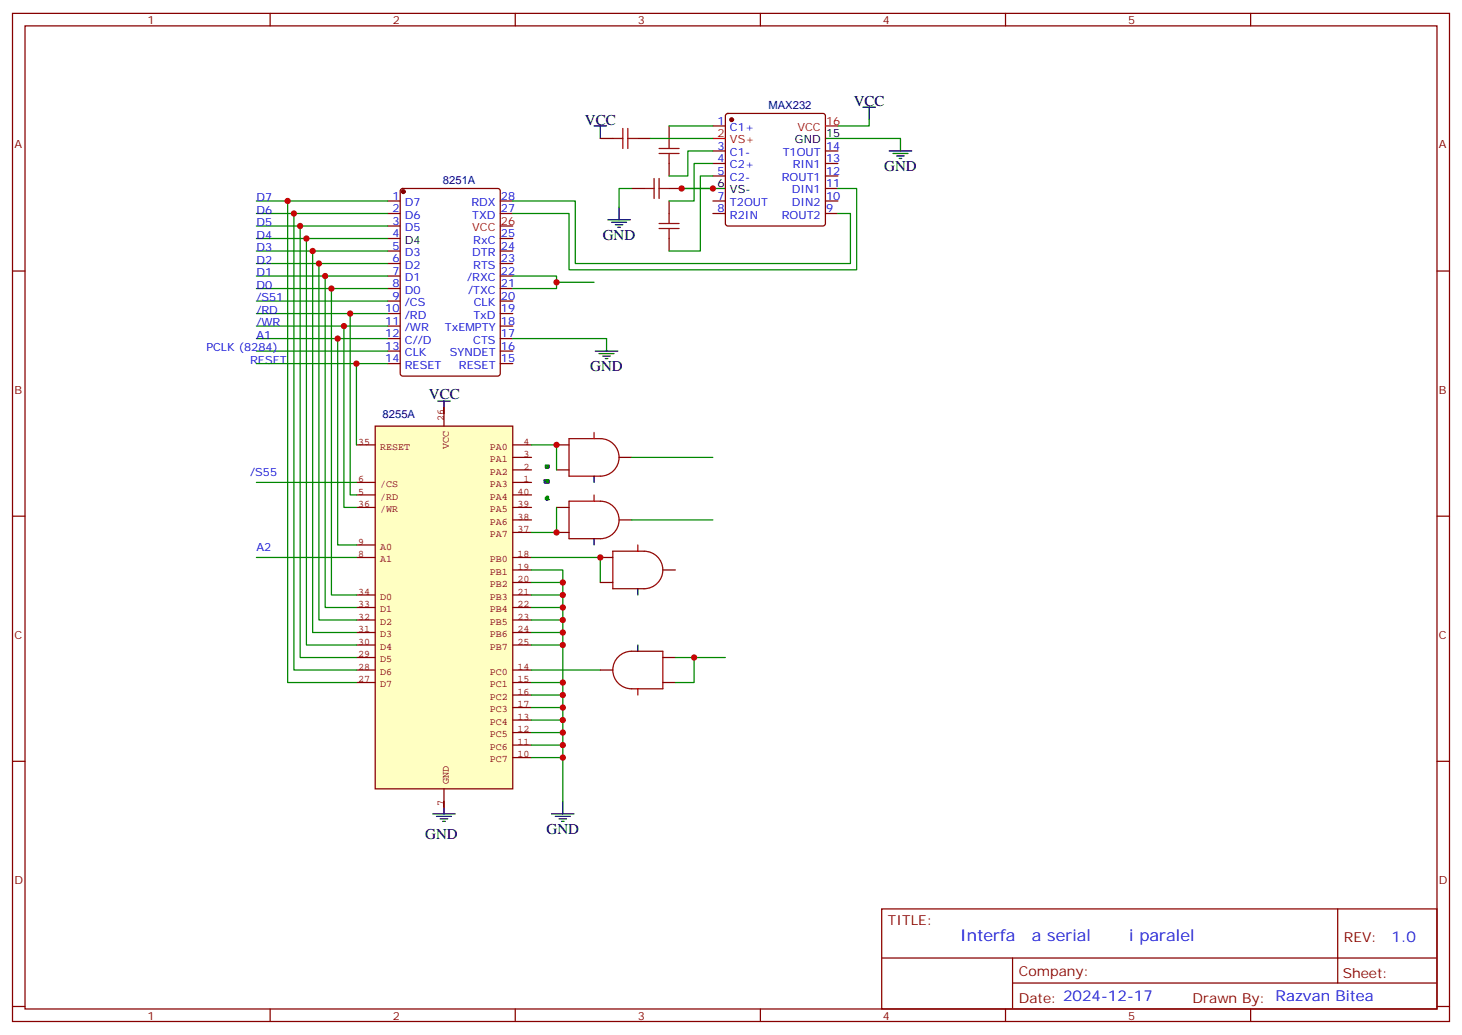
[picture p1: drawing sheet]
<svg xmlns="http://www.w3.org/2000/svg" width="412mm" height="292mm" viewBox="0 0 412 292" stroke-linecap="round" stroke-linejoin="round" font-family="sans-serif">
<g fill="none" stroke="#870000" stroke-width=".35">
<path d="M3.5 3.8h405.4v284.3h-405.4zM7.1 7.3h398.2v277.3h-398.2zM76.2 3.8v3.5M145.3 3.8v3.5M214.5 3.8v3.5M283.6 3.8v3.5M352.8 3.8v3.5M109.4 56.7h3.5M113.1 53.4l.5-.2h26.8l.7 .4v51.8l-.5 .6-27 .1-.7-.5v-51.7zM141.1 56.7h3.5M3.5 76.4h3.6M109.4 60.2h3.5"/>
<path d="M109.4 63.7h3.5M109.4 67.3h3.5M109.4 70.8h3.5M109.4 74.3h3.5M109.4 77.9h3.5M141.1 60.2h3.5M141.1 63.7h3.5M141.1 67.3h3.5M141.1 70.8h3.5M141.1 74.3h3.5M141.1 77.9h3.5M405.3 76.4h3.6"/>
<path d="M109.4 81.4h3.5M109.4 84.9h3.5M109.4 88.4h3.5M109.4 92h3.5M109.4 95.5h3.5M109.4 99h3.5M141.1 81.4h3.5M141.1 84.9h3.5M141.1 88.4h3.5M141.1 92h3.5M141.1 95.5h3.5M141.1 99h3.5"/>
<path d="M109.4 102.6h3.5M141.1 102.6h3.5M3.5 145.6h3.6M405.3 145.6h3.6M3.5 214.7h3.6M405.3 214.7h3.6M248.7 256.4h156.6v28.2h-156.6zM377.3 256.4v20.9M248.7 270.2h156.5M285.6 277.3h119.6M285.6 270.2v14.1M3.5 283.9h3.6"/>
<path d="M76.2 284.6v3.5M145.3 284.6v3.5M214.5 284.6v3.5M283.6 284.6v3.5M352.8 284.6v3.5M405.3 283.9h3.6"/>
</g>
<circle cx="113.8" cy="54" r=".53" fill="#870000" stroke="#870000" stroke-width=".35"/>
<path d="M105.8 120.2h38.8v102.3h-38.8z" fill="#ffffc2" stroke="#850000" stroke-width=".35"/>
<g fill="none" stroke="#850000" stroke-width=".35">
<path d="M125.2 114.9v5.3M100.5 136.1h5.3M100.5 125.5h5.3M100.5 139.6h5.3M144.6 136.1h5.3M144.6 132.5h5.3M144.6 129h5.3M144.6 125.5h5.3M144.6 139.6h5.3M100.5 157.2h5.3M100.5 143.1h5.3M100.5 153.7h5.3"/>
<path d="M144.6 157.2h5.3M144.6 143.1h5.3M144.6 150.2h5.3M144.6 146.6h5.3M100.5 167.8h5.3M100.5 171.3h5.3M100.5 174.9h5.3M100.5 178.4h5.3M144.6 160.8h5.3M144.6 164.3h5.3M144.6 167.8h5.3M144.6 171.3h5.3"/>
<path d="M144.6 174.9h5.3M144.6 178.4h5.3M100.5 189h5.3M100.5 192.5h5.3M100.5 181.9h5.3M100.5 185.5h5.3M144.6 189h5.3M144.6 192.5h5.3M144.6 196h5.3M144.6 199.6h5.3M144.6 181.9h5.3M144.6 213.7h5.3"/>
<path d="M144.6 210.1h5.3M144.6 206.6h5.3M144.6 203.1h5.3M125.2 222.5v5.3"/>
</g>
<g fill="none" stroke="#870000" stroke-width=".35">
<path d="M169.3 39.1h3.6M179.9 39.1h3.5M188.7 35.5v3.6M201.1 35.5h3.5M204.8 32.2l.5-.2h26.8l.5 .2 .2 .5v30.3l-.2 .5-.5 .2h-26.8l-.5-.2-.2-.5v-30.3zM178.2 53.2h3.5M188.7 53.2h3.6M188.7 46.1v3.5M188.7 56.7v3.5M201.1 42.6h3.5M201.1 46.1h3.5M201.1 49.6h3.5"/>
<path d="M201.1 56.7h3.5M232.8 42.6h3.6M232.8 46.1h3.6M232.8 49.6h3.6M232.8 56.7h3.6M232.8 53.2h3.6M188.7 67.3v3.5M201.1 60.2h3.5M232.8 60.2h3.6M157 125.5h3.5M157 132.5h3.5M174.6 129h3.6"/>
<path d="M157 143.1h3.5M157 150.2h3.5M169.3 157.2h3.6M174.6 146.6h3.6M169.3 164.3h3.6M187 160.8h3.5M169.3 189h3.6M187 192.5h3.5M187 185.5h3.5"/>
</g>
<circle cx="206.4" cy="33.8" r=".53" fill="#870000" stroke="#870000" stroke-width=".35"/>
<path d="M201.1 39.1h3.5M232.8 35.5h3.6M167.6 122v1.7M167.6 139.6v1.8M179.9 153.7v1.8M179.9 194.3v1.7" fill="none" stroke="#f00" stroke-width=".35"/>
<g fill="none" stroke="#000" stroke-width=".35">
<path d="M167.6 35.5h3.5M169.3 35.5v3.6M232.8 39.1h3.6M243.4 30.2h3.5M245.2 30.2v3.6M254 39.1v3.5M174.6 58.5v3.5M201.1 53.2h3.5M250.8 42.6h6.4M251.9 43.3h4.2M252.9 44h2.2M253.6 44.7h.8"/>
<path d="M171.4 62h6.4M172.5 62.7h4.2M173.6 63.4h2.1M174.3 64.1h.7M167.9 99h6.4M169 99.7h4.2M171.1 95.5v3.5M123.5 113.1h3.5M125.2 113.1v3.6M170 100.4h2.2M170.7 101.1h.7M153.8 131.2v.7h1.1v-.7h-.9v.9h.5v-.7h-.1"/>
<path d="M154.2 135.7h.1h-.8v-.3h1.2v.7h-.5v-.7h.7v.8h-1.3l-.1-.1M167.6 134.3v1.8M154 140.4l.2-.4h.5v.9h.2h-1.1v-.5h.6v.7h-.2v-1.1h.3v.7h-.5M167.6 151.9v1.8M179.9 166.1v1.7M179.9 181.9v1.8M122.1 229.6h6.3M123.1 230.3h4.3M124.2 231h2.1M124.9 231.7h.7M125.2 226v3.6M155.6 229.6h6.3"/>
<path d="M156.6 230.3h4.3M157.7 231h2.1M158.4 231.7h.7M158.7 226v3.6"/>
</g>
<g fill="none" stroke="#008700" stroke-width=".35">
<path d="M183.4 39.1h17.7M188.7 35.5h12.4M236.4 39.1h17.6M245.2 33.8v1.7h-8.8M72.3 56.7h37.1M81.1 56.7v135.8h19.4M144.6 56.7h17.7v17.6h77.6v-14.1h-3.5M178.2 53.2h-3.6v5.3M192.3 53.2h8.8M201.1 42.6h-7.1v7h-5.3M201.1 46.1h-5.3v10.6h-7.1M201.1 49.6h-3.5v21.2h-8.9"/>
<path d="M236.4 53.2h5.3v22.9h-81.2v-15.9h-15.9M72.3 60.2h37.1M72.3 63.7h37.1M72.3 67.3h37.1M72.3 70.8h37.1M72.3 74.3h37.1M72.3 77.9h37.1M82.9 60.2v128.8h17.6M84.7 63.7v121.8h15.8M86.4 67.3v114.6h14.1M88.2 70.8v107.6h12.3M90 74.3v100.6h10.5"/>
<path d="M91.7 77.9v93.4h8.8M144.6 77.9h12.4v3.5h-12.4M157 79.6h10.6M72.3 95.5h37.1M72.3 81.4h37.1M72.3 84.9h37.1M72.3 88.4h37.1M72.3 92h37.1M72.3 99h37.1M93.5 81.4v86.4h7M95.2 95.5v58.2h5.3M97 92v51.1h3.5"/>
<path d="M98.8 88.4v51.2h1.7M144.6 95.5h26.5M72.3 102.6h37.1M100.5 102.6v22.9M72.3 136.1h28.2M149.9 125.5h7.1v7M178.2 129h22.9M72.3 157.2h28.2M149.9 157.2h19.4v7.1M157 143.1v7.1h-7.1M178.2 146.6h22.9M149.9 160.8h8.8v65.2"/>
<path d="M149.9 164.3h8.8M149.9 167.8h8.8M149.9 171.3h8.8M149.9 174.9h8.8M149.9 178.4h8.8M149.9 189h19.4M149.9 181.9h8.8M149.9 192.5h8.8M149.9 196h8.8M149.9 199.6h8.8M190.5 185.5h14.1M195.8 185.5v7h-5.3"/>
<path d="M149.9 203.1h8.8M149.9 206.6h8.8M149.9 210.1h8.8M149.9 213.7h8.8"/>
</g>
<g fill="none" stroke="#a10000" stroke-width=".35">
<path d="M172.9 39.1h2.8M175.7 36.2v5.7M177.1 36.2v5.7M177.1 39.1h2.8M188.7 39.1v2.8M181.7 53.2h2.8M184.5 50.3v5.7M185.9 50.3v5.7M185.9 53.2h2.8M185.9 41.9h5.7M185.9 43.3h5.7M188.7 43.3v2.8"/>
<path d="M185.9 63h5.7M185.9 64.5h5.7M188.7 60.2v2.8M188.7 64.5v2.8M160.5 123.7h8.8a5.3 5.3 0 0 1 5.3 5.3 5.3 5.3 0 0 1-5.3 5.3h-8.8zM160.5 141.4h8.8a5.3 5.3 0 0 1 5.3 5.2 5.3 5.3 0 0 1-5.3 5.3h-8.8zM172.9 155.5h8.8a5.3 5.3 0 0 1 5.3 5.3 5.3 5.3 0 0 1-5.3 5.3h-8.8zM174.4 185.2a5.3 5.3 0 0 1 3.8-1.5h8.8v10.6h-8.8a5.3 5.3 0 0 1-4.9-3.3 5.3 5.3 0 0 1 1.1-5.8z"/>
</g>
<g fill="#c00">
<circle cx="81.1" cy="56.7" r=".88"/>
<circle cx="82.9" cy="60.2" r=".88"/>
<circle cx="84.7" cy="63.7" r=".88"/>
<circle cx="86.4" cy="67.3" r=".88"/>
<circle cx="88.2" cy="70.8" r=".88"/>
<circle cx="90" cy="74.3" r=".88"/>
<circle cx="91.7" cy="77.9" r=".88"/>
<circle cx="93.5" cy="81.4" r=".88"/>
<circle cx="100.5" cy="102.6" r=".88"/>
<circle cx="98.8" cy="88.4" r=".88"/>
<circle cx="95.3" cy="95.5" r=".88"/>
<circle cx="97" cy="92" r=".88"/>
<circle cx="158.8" cy="164.3" r=".88"/>
<circle cx="158.8" cy="167.8" r=".88"/>
<circle cx="158.8" cy="171.3" r=".88"/>
<circle cx="158.8" cy="174.9" r=".88"/>
<circle cx="158.8" cy="178.4" r=".88"/>
<circle cx="158.8" cy="181.9" r=".88"/>
<circle cx="158.8" cy="192.5" r=".88"/>
<circle cx="158.8" cy="196" r=".88"/>
<circle cx="158.8" cy="199.6" r=".88"/>
<circle cx="158.8" cy="203.1" r=".88"/>
<circle cx="158.8" cy="206.6" r=".88"/>
<circle cx="158.8" cy="210.1" r=".88"/>
<circle cx="158.8" cy="213.7" r=".88"/>
<circle cx="169.3" cy="157.2" r=".88"/>
<circle cx="195.8" cy="185.5" r=".88"/>
<circle cx="157" cy="125.5" r=".88"/>
<circle cx="157" cy="150.2" r=".88"/>
<circle cx="157" cy="79.6" r=".88"/>
<circle cx="201.1" cy="53.2" r=".88"/>
<circle cx="192.3" cy="53.2" r=".88"/>
</g>
<g font-size="4.6" fill="#00f">
<text x="270.8" y="265.4">Interfa</text>
<text x="291.1" y="265.4">a serial</text>
<text x="318.5" y="265.4">i paralel</text>
</g>
<g font-size="4.2">
<text x="240.8" y="30">VCC</text>
<text x="165" y="35.2">VCC</text>
<text x="249.4" y="48.2">GND</text>
<text x="170" y="67.6">GND</text>
<text x="166.5" y="104.7">GND</text>
<text x="121" y="112.4">VCC</text>
<text x="119.9" y="236.6">GND</text>
<text x="154.2" y="235.2">GND</text>
</g>
<text font-size="4.2" fill="#00f" x="392.5" y="265.6">1.0</text>
<g font-size="3.9" fill="#800">
<text x="250.5" y="260.9">TITLE:</text>
<text x="379.1" y="265.6">REV:</text>
<text x="287.4" y="275.1">Company:</text>
<text x="378.7" y="275.8">Sheet:</text>
<text x="287.4" y="282.8">Date: 2024-12-17</text>
<text x="336.4" y="282.9">Drawn By: Razvan Bitea</text>
</g>
<g font-size="3.2" fill="#800">
<text x="41.6" y="6.8">1</text>
<text x="110.8" y="6.8">2</text>
<text x="179.9" y="6.8">3</text>
<text x="249.1" y="6.8">4</text>
<text x="318.2" y="6.8">5</text>
<text x="4.1" y="41.9">A</text>
<text x="405.9" y="41.9">A</text>
<text x="4.1" y="111">B</text>
<text x="405.9" y="111">B</text>
<text x="4.1" y="180.2">C</text>
<text x="405.9" y="180.2">C</text>
<text x="4.1" y="249.3">D</text>
<text x="405.9" y="249.3">D</text>
<text x="41.6" y="287.6">1</text>
<text x="110.8" y="287.6">2</text>
<text x="179.9" y="287.6">3</text>
<text x="249.1" y="287.6">4</text>
<text x="318.2" y="287.6">5</text>
</g>
<g font-size="3.2" fill="#00f">
<text x="202.4" y="35.2">1</text>
<text x="205.9" y="36.9">C1+</text>
<text x="202.4" y="42.2">3</text>
<text x="202.4" y="45.8">4</text>
<text x="205.9" y="44">C1-</text>
<text x="205.9" y="47.5">C2+</text>
<text x="220.8" y="44">T1OUT</text>
<text x="223.6" y="47.5">RIN1</text>
<text x="233" y="45.8">13</text>
<text x="233" y="42.2">14</text>
<text x="202.4" y="49.3">5</text>
<text x="205.9" y="51">C2-</text>
<text x="220.5" y="51">ROUT1</text>
<text x="233" y="52.8">11</text>
<text x="233" y="49.3">12</text>
<text x="72.3" y="56.7">D7</text>
<text x="110.7" y="56.3">1</text>
<text x="110.7" y="59.9">2</text>
<text x="114.2" y="58.1">D7</text>
<text x="133" y="58.1">RDX</text>
<text x="141.3" y="59.9">27</text>
<text x="141.3" y="56.3">28</text>
<text x="202.4" y="56.3">7</text>
<text x="202.4" y="59.9">8</text>
<text x="205.9" y="58.1">T2OUT</text>
<text x="223.4" y="58.1">DIN2</text>
<text x="223.4" y="54.6">DIN1</text>
<text x="233" y="59.9">9</text>
<text x="233" y="56.3">10</text>
<text x="72.3" y="63.7">D5</text>
<text x="72.3" y="60.2">D6</text>
<text x="110.7" y="63.4">3</text>
<text x="114.2" y="61.6">D6</text>
<text x="114.2" y="65.2">D5</text>
<text x="133.2" y="61.6">TXD</text>
<text x="205.9" y="61.6">R2IN</text>
<text x="220.5" y="61.6">ROUT2</text>
<text x="72.3" y="70.8">D3</text>
<text x="72.3" y="67.3">D4</text>
<text x="110.7" y="66.9">4</text>
<text x="110.7" y="70.4">5</text>
<text x="133.5" y="68.7">RxC</text>
<text x="141.3" y="70.4">24</text>
<text x="141.3" y="66.9">25</text>
<text x="72.3" y="77.9">D1</text>
<text x="72.3" y="74.3">D2</text>
<text x="110.7" y="74">6</text>
<text x="110.7" y="77.5">7</text>
<text x="114.2" y="72.2">D3</text>
<text x="114.2" y="75.7">D2</text>
<text x="133.2" y="72.2">DTR</text>
<text x="133.5" y="75.7">RTS</text>
<text x="141.3" y="77.5">22</text>
<text x="141.3" y="74">23</text>
<text x="72.3" y="81.4">D0</text>
<text x="110.7" y="81">8</text>
<text x="114.2" y="79.3">D1</text>
<text x="114.2" y="82.8">D0</text>
<text x="131.8" y="79.3">/RXC</text>
<text x="132" y="82.8">/TXC</text>
<text x="141.3" y="81">21</text>
<text x="72.3" y="88.4">/RD</text>
<text x="72.3" y="84.9">/S51</text>
<text x="108.7" y="88.1">10</text>
<text x="110.7" y="84.6">9</text>
<text x="114.2" y="86.3">/CS</text>
<text x="114.2" y="89.9">/RD</text>
<text x="133.5" y="89.9">TxD</text>
<text x="133.6" y="86.3">CLK</text>
<text x="141.3" y="88.1">19</text>
<text x="141.3" y="84.6">20</text>
<text x="72.3" y="95.5">A1</text>
<text x="72.3" y="92">/WR</text>
<text x="108.7" y="91.6">11</text>
<text x="108.7" y="95.1">12</text>
<text x="114.2" y="93.4">/WR</text>
<text x="125.5" y="93.4">TxEMPTY</text>
<text x="141.3" y="95.1">17</text>
<text x="141.3" y="91.6">18</text>
<text x="58.2" y="99">PCLK (8284)</text>
<text x="108.7" y="98.7">13</text>
<text x="114.2" y="96.9">C//D</text>
<text x="114.2" y="100.4">CLK</text>
<text x="126.9" y="100.4">SYNDET</text>
<text x="133.5" y="96.9">CTS</text>
<text x="141.3" y="98.7">16</text>
<text x="70.6" y="102.6">RESET</text>
<text x="108.7" y="102.2">14</text>
<text x="114.2" y="104">RESET</text>
<text x="129.5" y="104">RESET</text>
<text x="141.3" y="102.2">15</text>
<text x="70.6" y="134.3">/S55</text>
<text x="72.3" y="155.5">A2</text>
</g>
<g font-size="3.2" fill="#000080">
<text x="216.7" y="30.7">MAX232</text>
<text x="125" y="51.9">8251A</text>
<text x="107.9" y="117.8">8255A</text>
</g>
<g font-size="3.2" fill="#f00">
<text x="233" y="35.2">16</text>
<text x="202.4" y="38.7">2</text>
<text x="205.9" y="40.5">VS+</text>
<text x="224.9" y="36.9">VCC</text>
<text x="133.2" y="65.2">VCC</text>
<text x="141.3" y="63.4">26</text>
</g>
<g font-size="3.2">
<text x="224.2" y="40.5">GND</text>
<text x="233" y="38.7">15</text>
<text x="202.4" y="52.8">6</text>
<text x="205.9" y="54.6">VS-</text>
<text x="114.2" y="68.7">D4</text>
</g>
<g font-size="2.8" fill="#840000">
<text x="125.2" y="118.8" transform="rotate(-90 125.2 118.8)">26</text>
<text x="101.1" y="125.4">35</text>
<text x="147.7" y="125.4">4</text>
<text x="107.2" y="126.8">RESET</text>
<text x="126.6" y="126.7" transform="rotate(-90 126.6 126.7)">VCC</text>
<text x="138.1" y="130.3">PA1</text>
<text x="138.1" y="126.8">PA0</text>
<text x="147.7" y="129">3</text>
<text x="101.1" y="136">6</text>
<text x="107.2" y="137.4">/CS</text>
<text x="138.1" y="137.4">PA3</text>
<text x="138.1" y="133.9">PA2</text>
<text x="147.7" y="136">1</text>
<text x="147.7" y="132.5">2</text>
<text x="101.1" y="143.1">36</text>
<text x="101.1" y="139.6">5</text>
<text x="107.2" y="140.9">/RD</text>
<text x="138.1" y="140.9">PA4</text>
<text x="146" y="143.1">39</text>
<text x="146" y="139.6">40</text>
<text x="107.2" y="144.4">/WR</text>
<text x="138.1" y="148">PA6</text>
<text x="138.1" y="144.4">PA5</text>
<text x="146" y="146.6">38</text>
<text x="101.1" y="153.7">9</text>
<text x="107.2" y="155">A0</text>
<text x="138.1" y="151.5">PA7</text>
<text x="146" y="150.1">37</text>
<text x="101.1" y="157.2">8</text>
<text x="107.2" y="158.6">A1</text>
<text x="138.1" y="158.6">PB0</text>
<text x="146" y="157.2">18</text>
<text x="146" y="160.7">19</text>
<text x="101.1" y="167.8">34</text>
<text x="138.1" y="162.1">PB1</text>
<text x="138.1" y="165.6">PB2</text>
<text x="146" y="164.3">20</text>
<text x="146" y="167.8">21</text>
<text x="101.1" y="171.3">33</text>
<text x="107.2" y="172.7">D1</text>
<text x="107.2" y="169.1">D0</text>
<text x="138.1" y="169.1">PB3</text>
<text x="138.1" y="172.7">PB4</text>
<text x="146" y="171.3">22</text>
<text x="101.1" y="178.4">31</text>
<text x="101.1" y="174.8">32</text>
<text x="107.2" y="179.7">D3</text>
<text x="107.2" y="176.2">D2</text>
<text x="138.1" y="176.2">PB5</text>
<text x="138.1" y="179.7">PB6</text>
<text x="146" y="174.8">23</text>
<text x="146" y="178.4">24</text>
<text x="101.1" y="185.4">29</text>
<text x="101.1" y="181.9">30</text>
<text x="107.2" y="183.3">D4</text>
<text x="138.1" y="183.3">PB7</text>
<text x="146" y="181.9">25</text>
<text x="101.1" y="188.9">28</text>
<text x="107.2" y="190.3">D6</text>
<text x="107.2" y="186.8">D5</text>
<text x="138.1" y="190.3">PC0</text>
<text x="146" y="188.9">14</text>
<text x="101.1" y="192.5">27</text>
<text x="107.2" y="193.8">D7</text>
<text x="138.1" y="193.8">PC1</text>
<text x="138.1" y="197.4">PC2</text>
<text x="146" y="192.5">15</text>
<text x="146" y="196">16</text>
<text x="138.1" y="200.9">PC3</text>
<text x="146" y="203.1">13</text>
<text x="146" y="199.5">17</text>
<text x="138.1" y="207.9">PC5</text>
<text x="138.1" y="204.4">PC4</text>
<text x="146" y="206.6">12</text>
<text x="138.1" y="215">PC7</text>
<text x="138.1" y="211.5">PC6</text>
<text x="146" y="213.6">10</text>
<text x="146" y="210.1">11</text>
<text x="126.6" y="221.1" transform="rotate(-90 126.6 221.1)">GND</text>
<text x="125.2" y="227.3" transform="rotate(-90 125.2 227.3)">7</text>
</g>
</svg>
